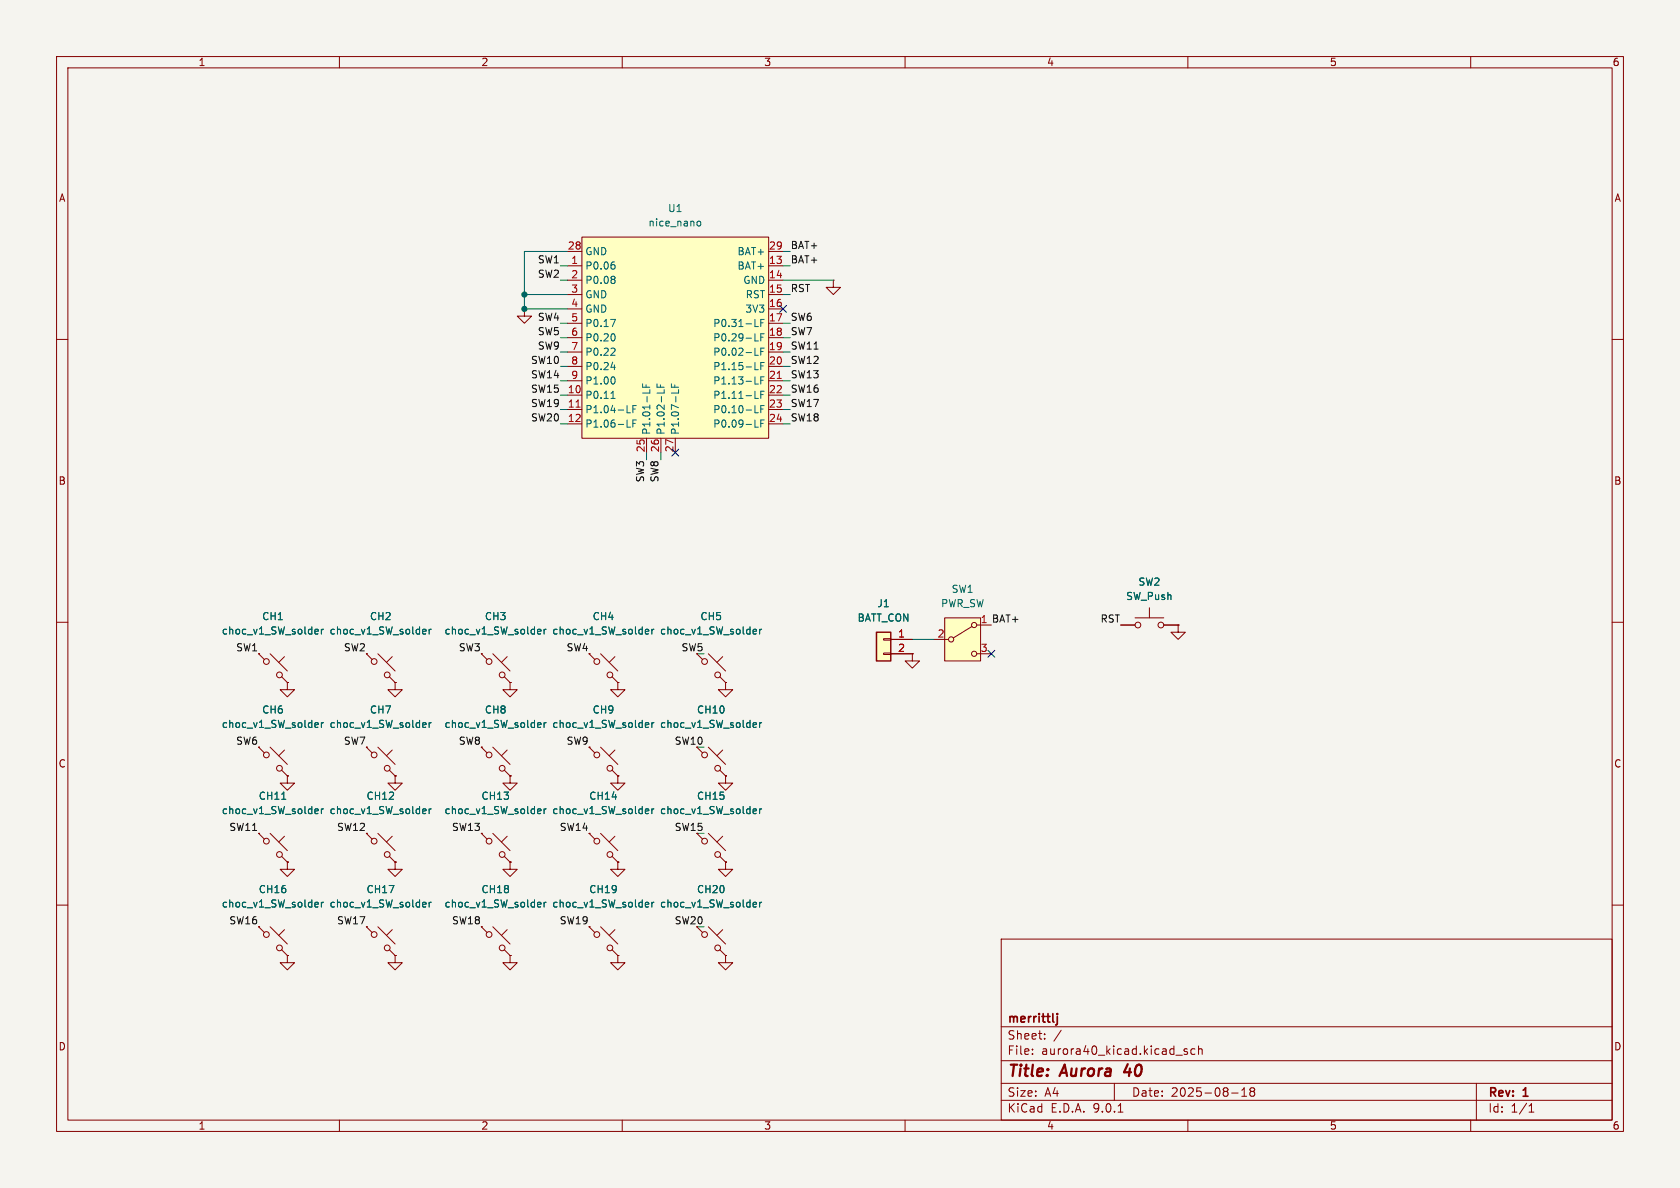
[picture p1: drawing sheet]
<svg xmlns="http://www.w3.org/2000/svg" width="297mm" height="210mm" viewBox="0 0 297 210" stroke-linecap="round" stroke-linejoin="round" font-family="sans-serif">
<path d="M0 0h297v210h-297z" fill="#f5f4ef" stroke="#f5f4ef" stroke-width=".18"/>
<g fill="none" stroke="#840000" stroke-width=".18">
<path d="M10 10h277v190h-277zM12 12h273v186h-273zM60 10v2M110 10v2M160 10v2M210 10v2M260 10v2M10 60h2M285 60h2M10 110h2M285 110h2M69.8 137.2v1.2h1.3l-1.3 1.3-1.2-1.3h1.2"/>
<path d="M69.8 137.2h.1M45.7 147.3l1 1M45.7 147.3h.1M47.8 147.3l3 3.1M49.8 151.4l1 1M50.3 147.8l-1 1M50.8 152.4h.1M109.2 152.4v1.3h1.3l-1.3 1.2-1.3-1.2h1.3M109.2 152.4h.1M10 160h2M45.7 163.8l1 1M47.8 163.8l3 3.1"/>
<path d="M49.8 167.9l1 1M50.3 164.3l-1 1.1M50.8 168.9v1.3h1.3l-1.3 1.3-1.3-1.3h1.3M50.8 168.9h.1M177 166h108v32h-108zM285 160h2M60 198v2M110 198v2M160 198v2M177 194.5h108M177 191.5h108M177 187.5h108"/>
<path d="M177 181.5h108M182.5 186.3v.1M182.5 185.5v.1M184.7 183.6v.1M184.7 182.8v.1M187.6 182.1l-1.3 2M197 191.5v3M197.7 196.6h.8M207.9 186.5h1.1M209.9 185.5l-.4-.1-.2 .2 .1 .2 .5 .2v.3h-.6M210 198v2M211.2 185.5l-.4-.1-.3 .3v.4l.2 .2h.5"/>
<path d="M211.9 185.5l.2-.1 .4 .1v.9M211.9 184.9v1.5M217.7 193.2h1.2M219.5 193.8h.9M219.5 192.7l.5-.4v1.5M221.2 192.9l-.2 .3v.5l.2 .1 .5-.1 .1-.2-.1-.4-.2-.2M221.2 192.9l-.2-.2 .2-.4 .5 .1 .1 .2-.3 .3M221.2 192.9h.3M260 198v2M261 191.5v6.5M270.3 196.6h.9M270.3 195.5l.4-.4v1.5"/>
<circle cx="47.1" cy="148.7" r=".51"/>
<circle cx="49.4" cy="151.1" r=".51"/>
<circle cx="47.1" cy="165.2" r=".51"/>
<circle cx="49.4" cy="167.6" r=".51"/>
</g>
<path d="M199.4 188.1l-.7 1.4h1.3" fill="none" stroke="#840000" stroke-width=".4"/>
<path d="M186.9 179.2v.1M186.9 179.7v1.3l-.3 .2" fill="none" stroke="#840000" stroke-width=".3"/>
<path d="M49.8 141.3h.7M55.8 143h.4l.1 .3-.6 .1M55.8 159.5l.4 .1 .1 .2-.6 .1M56.2 143.8h-.4M56.8 143v.8M56.8 159.5v.8M57.2 143l-.4 .2M57.2 159.5l-.4 .2M56.2 160.3h-.4" fill="none" stroke="#006464" stroke-width=".18"/>
<path d="M167 109.2h6.4v7.6h-6.4z" fill="#ffffc2"/>
<g fill="none" stroke="#840000" stroke-width=".18">
<path d="M64.8 115.6l1 1M66.8 115.6l3 3M68.8 119.6l1 1.1M69.3 116.1l-1 1M104.1 115.6l1.1 1M106.2 115.6l3 3M108.2 119.6l1 1.1M108.7 116.1l-1 1M123.2 115.6l1 1M125.2 115.6l3.1 3M127.3 119.6l1 1.1M127.8 116.1l-1.1 1"/>
<path d="M161.3 115.6v1.2h1.3l-1.3 1.3-1.3-1.3h1.3M161.3 115.6h.1M165.1 113h2.5M167 109.2h6.4v7.6h-6.4zM171.8 110.7l-3.3 2.1M172.7 110.5h2.6M172.7 115.6h2.6M198.1 110.5h2.6M200.7 109.2h5M203.2 107.4v1.8M205.7 110.5h2.6M208.3 110.5v1.3h1.2l-1.2 1.2-1.3-1.2h1.3"/>
<path d="M208.3 110.5h.1M64.8 132.1l1 1M66.8 132.1l3 3M68.8 136.1l1 1.1M69.3 132.6l-1 1M69.8 137.2h.1M69.8 120.7h.1M109.2 120.7h.1M109.2 120.7v1.2h1.3l-1.3 1.3-1.3-1.3h1.3M128.3 120.7h.1"/>
<circle cx="66.1" cy="116.9" r=".51"/>
<circle cx="68.5" cy="119.3" r=".51"/>
<circle cx="105.5" cy="116.9" r=".51"/>
<circle cx="107.8" cy="119.3" r=".51"/>
<circle cx="124.6" cy="116.9" r=".51"/>
<circle cx="126.9" cy="119.3" r=".51"/>
<circle cx="168.1" cy="113" r=".46"/>
<circle cx="172.2" cy="110.5" r=".46"/>
<circle cx="172.2" cy="115.6" r=".46"/>
<circle cx="201.2" cy="110.5" r=".51"/>
<circle cx="205.2" cy="110.5" r=".51"/>
<circle cx="66.1" cy="133.5" r=".51"/>
<circle cx="68.5" cy="135.8" r=".51"/>
</g>
<g fill="none" stroke="#006464" stroke-width=".18">
<path d="M74.9 111.2l.4 .1v.2l-.6 .2M75.3 112l-.4 .1M75.9 111.2v.9M76.2 111.2l-.3 .3M114.3 111.2l.3 .1 .1 .2-.6 .2M114.6 112l-.3 .1M115.2 111.2v.9M115.6 111.2l-.4 .3M133.3 111.2l.4 .1v.2l-.6 .2M133.7 112l-.4 .1M134.3 111.2v.9M134.7 111.2l-.4 .3"/>
<path d="M74.9 127.7l.4 .1v.3l-.6 .1M75.3 128.5l-.4 .1M75.9 127.7v.9M76.2 127.7l-.3 .3"/>
</g>
<path d="M154.9 111.8h2.6v5h-2.6z" fill="#ffffc2"/>
<path d="M154.9 111.8h2.6v5h-2.6z" fill="none" stroke="#840000" stroke-width=".25"/>
<g fill="none" stroke="#840000" stroke-width=".18">
<path d="M147.3 49.5v1.3h1.3l-1.3 1.3-1.3-1.3h1.3M147.3 49.5h.1M45.7 115.6l1 1M47.8 115.6l3 3M49.8 119.6l1 1.1M50.3 116.1l-1 1M85.1 115.6l1 1M87.1 115.6l3.1 3M89.2 119.6l1 1.1M89.7 116.1l-1.1 1M156.2 112.9h1.3v.3h-1.3zM156.2 115.4h1.3v.3h-1.3z"/>
<path d="M157.5 113h3.8M157.5 115.6h3.8M45.7 132.1l1 1M47.8 132.1l3 3M49.8 136.1l1 1.1M50.3 132.6l-1 1M50.8 137.2v1.2h1.3l-1.3 1.3-1.3-1.3h1.3M50.8 137.2h.1M50.8 120.7v1.2h1.3l-1.3 1.3-1.3-1.3h1.3M50.8 120.7h.1M90.2 120.7v1.2h1.2l-1.2 1.3-1.3-1.3h1.3M90.2 120.7h.1"/>
<path d="M90.2 137.2v1.2h1.2l-1.2 1.3-1.3-1.3h1.3M90.2 137.2h.1M104.1 132.1l1.1 1M106.2 132.1l3 3M108.2 136.1l1 1.1M108.7 132.6l-1 1M109.2 137.2v1.2h1.3l-1.3 1.3-1.3-1.3h1.3M109.2 137.2h.1M123.2 132.1l1 1M125.2 132.1l3.1 3M127.3 136.1l1 1.1M127.8 132.6l-1.1 1"/>
<path d="M128.3 137.2v1.2h1.2l-1.2 1.3-1.3-1.3h1.3M128.3 137.2h.1M128.3 120.7v1.2h1.2l-1.2 1.3-1.3-1.3h1.3M128.3 120.7h.1M50.8 152.4v1.3h1.3l-1.3 1.2-1.3-1.2h1.3M50.8 152.4h.1M64.8 147.3l1 1M66.8 147.3l3 3.1M68.8 151.4l1 1M69.3 147.8l-1 1M69.8 152.4h.1M85.1 147.3l1 1"/>
<path d="M87.1 147.3l3.1 3.1M89.2 151.4l1 1M89.7 147.8l-1.1 1M90.2 152.4v1.3h1.2l-1.2 1.2-1.3-1.2h1.3M90.2 152.4h.1M104.1 147.3l1.1 1M106.2 147.3l3 3.1M108.2 151.4l1 1M108.7 147.8l-1 1M109.2 152.4h.1M123.2 147.3l1 1M125.2 147.3l3.1 3.1"/>
<path d="M127.3 151.4l1 1M127.8 147.8l-1.1 1M128.3 152.4h.1M128.3 152.4v1.3h1.2l-1.2 1.2-1.3-1.2h1.3M64.8 163.8l1 1M66.8 163.8l3 3.1M68.8 167.9l1 1M69.3 164.3l-1 1.1M69.8 168.9h.1M69.8 168.9v1.3h1.3l-1.3 1.3-1.2-1.3h1.2M85.1 163.8l1 1M87.1 163.8l3.1 3.1"/>
<path d="M89.2 167.9l1 1M89.7 164.3l-1.1 1.1M90.2 168.9v1.3h1.2l-1.2 1.3-1.3-1.3h1.3M90.2 168.9h.1M104.1 163.8l1.1 1M106.2 163.8l3 3.1M108.2 167.9l1 1M108.7 164.3l-1 1.1M109.2 168.9v1.3h1.3l-1.3 1.3-1.3-1.3h1.3M109.2 168.9h.1M123.2 163.8l1 1M125.2 163.8l3.1 3.1"/>
<path d="M127.3 167.9l1 1M127.8 164.3l-1.1 1.1M128.3 168.9v1.3h1.2l-1.2 1.3-1.3-1.3h1.3M128.3 168.9h.1"/>
<circle cx="47.1" cy="116.9" r=".51"/>
<circle cx="49.4" cy="119.3" r=".51"/>
<circle cx="86.5" cy="116.9" r=".51"/>
<circle cx="88.8" cy="119.3" r=".51"/>
<circle cx="47.1" cy="133.5" r=".51"/>
<circle cx="49.4" cy="135.8" r=".51"/>
<circle cx="105.5" cy="133.5" r=".51"/>
<circle cx="107.8" cy="135.8" r=".51"/>
<circle cx="124.6" cy="133.5" r=".51"/>
<circle cx="126.9" cy="135.8" r=".51"/>
<circle cx="66.1" cy="148.7" r=".51"/>
<circle cx="68.5" cy="151.1" r=".51"/>
<circle cx="86.5" cy="148.7" r=".51"/>
<circle cx="88.8" cy="151.1" r=".51"/>
<circle cx="105.5" cy="148.7" r=".51"/>
<circle cx="107.8" cy="151.1" r=".51"/>
<circle cx="124.6" cy="148.7" r=".51"/>
<circle cx="126.9" cy="151.1" r=".51"/>
<circle cx="66.1" cy="165.2" r=".51"/>
<circle cx="68.5" cy="167.6" r=".51"/>
<circle cx="86.5" cy="165.2" r=".51"/>
<circle cx="88.8" cy="167.6" r=".51"/>
<circle cx="105.5" cy="165.2" r=".51"/>
<circle cx="107.8" cy="167.6" r=".51"/>
<circle cx="124.6" cy="165.2" r=".51"/>
<circle cx="126.9" cy="167.6" r=".51"/>
</g>
<g fill="none" stroke="#006464" stroke-width=".18">
<path d="M55.8 111.2l.4 .1 .1 .2-.6 .2M56.2 112l-.4 .1M56.8 111.2v.9M57.2 111.2l-.4 .3M95.2 111.2l.4 .1v.2l-.6 .2M95.6 112l-.4 .1M96.2 111.2v.9M96.6 111.2l-.4 .3M55.8 127.7l.4 .1 .1 .3-.6 .1M56.2 128.5l-.4 .1M56.8 127.7v.9M57.2 127.7l-.4 .3"/>
<path d="M114.3 127.7l.3 .1 .1 .3-.6 .1M114.6 128.5l-.3 .1M115.2 127.7v.9M115.6 127.7l-.4 .3M133.3 127.7l.4 .1v.3l-.6 .1M133.7 128.5l-.4 .1M134.3 127.7v.9M134.7 127.7l-.4 .3M74.9 143h.4v.3l-.6 .1M74.9 159.5l.4 .1v.2l-.6 .1M75.3 143.8h-.4M75.9 143v.8"/>
<path d="M75.9 159.5v.8M76.2 143l-.3 .2M76.2 159.5l-.3 .2M95.2 143h.4v.3l-.6 .1M95.2 159.5l.4 .1v.2l-.6 .1M95.6 143.8h-.4M96.2 143v.8M96.2 159.5v.8M96.6 143l-.4 .2M96.6 159.5l-.4 .2M114.3 143h.3l.1 .3-.6 .1M114.3 159.5l.3 .1 .1 .2-.6 .1"/>
<path d="M114.6 143.8h-.3M115.2 143v.8M115.2 159.5v.8M115.6 143l-.4 .2M115.6 159.5l-.4 .2M133.3 143h.4v.3l-.6 .1M133.3 159.5l.4 .1v.2l-.6 .1M133.7 143.8h-.4M134.3 143v.8M134.3 159.5v.8M134.7 143l-.4 .2M134.7 159.5l-.4 .2"/>
<path d="M75.3 160.3h-.4M95.6 160.3h-.4M114.6 160.3h-.3M133.7 160.3h-.4"/>
</g>
<path d="M102.9 41.9h33v35.6h-33z" fill="#ffffc2"/>
<g fill="none" stroke="#840000" stroke-width=".18">
<path d="M92.7 54.6v1.3h1.3l-1.3 1.3-1.3-1.3h1.3M92.7 54.6h.1M100.3 47h2.6M100.3 49.5h2.6M100.3 52.1h2.6M100.3 54.6h2.6M100.3 57.2h2.6M100.3 59.7h2.6M100.3 44.5h2.6M102.9 41.9h33v35.6h-33zM135.9 47h2.5M135.9 49.5h2.5"/>
<path d="M135.9 52.1h2.5M135.9 54.6h2.5M135.9 57.2h2.5M135.9 59.7h2.5M135.9 44.5h2.5M100.3 62.2h2.6M100.3 64.8h2.6M100.3 67.3h2.6M100.3 69.9h2.6M100.3 72.4h2.6M100.3 74.9h2.6M114.3 77.5v2.5"/>
<path d="M116.8 77.5v2.5M119.4 77.5v2.5M135.9 62.2h2.5M135.9 64.8h2.5M135.9 67.3h2.5M135.9 69.9h2.5M135.9 72.4h2.5M135.9 74.9h2.5M157.5 113h3.8M157.5 115.6h3.8M161.3 115.6h.1M198.1 110.5h2.6"/>
<path d="M205.7 110.5h2.6M208.3 110.5h.1M50.8 120.7h.1M50.8 137.2h.1M69.8 120.7v1.2h1.3l-1.3 1.3-1.2-1.3h1.2M69.8 120.7h.1M69.8 137.2h.1M85.1 132.1l1 1M87.1 132.1l3.1 3M89.2 136.1l1 1.1M89.7 132.6l-1.1 1M90.2 137.2h.1"/>
<path d="M90.2 120.7h.1M109.2 120.7h.1M109.2 137.2h.1M128.3 120.7h.1M128.3 137.2h.1M45.7 147.3h.1M50.8 152.4h.1M69.8 152.4v1.3h1.3l-1.3 1.2-1.2-1.2h1.2M69.8 152.4h.1M90.2 152.4h.1M109.2 152.4h.1M128.3 152.4h.1"/>
<path d="M50.8 168.9h.1M69.8 168.9h.1M90.2 168.9h.1M109.2 168.9h.1M128.3 168.9h.1"/>
<circle cx="86.5" cy="133.5" r=".51"/>
<circle cx="88.8" cy="135.8" r=".51"/>
</g>
<g fill="none" stroke="#006464" stroke-width=".18">
<path d="M123.2 39.3l.3-.2 .3 .1 .1 .1-.1 .6h-.3l-.3-.2M108 56.5h.8l-.5 1.2M108.4 46.3h.2M108.4 59a.79 .79 0 0 1 0 1.3M108.5 46.8l.2 .2v.3l-.2 .3M108.5 48.8l.2 .3-.2 .3 .2 .2v.3l-.2 .2M133.5 57.7h.6M134.5 57.1h.4M134.5 59.6h.4M135.1 56.5h-.6v1.2M135.1 59h-.6v1.3M108 64.9h.8"/>
<path d="M108 70.4h.7M108.3 69.3l.1-.1v1.2M108.4 66.6a.79 .79 0 0 1 0 1.3M108.5 61.5l.2 .3v.3l-.7 .7h.7M108.6 64.5v.8M110.9 73h.6M110.9 75.5h.6M111.9 72.3h.4M111.9 74.8h.4M112.5 71.7h-.6v1.3M112.5 74.2h-.6v1.3M113.6 67.9v.6h1.3"/>
<path d="M114.2 68v.5M114.9 68.9v.6M116.1 67.9v.6h1.3M116.8 68v.5M117.4 68.9v.6M118.7 67.9v.6h1.3M119.3 68v.5M120 68.9v.6M133.5 62.8h.6M133.5 70.4h.6M133.5 73h.6M133.5 75.5h.6"/>
<path d="M133.5 60.3h.6M133.5 65.3h.6M133.5 67.9h.6M134.5 72.3h.4M134.5 74.8h.4M134.5 62.1h.4M134.5 64.7h.4M134.5 67.2h.4M134.5 69.8h.4M135.1 71.7h-.6v1.3M135.1 74.2h-.6v1.3M135.1 61.5h-.6v1.3"/>
<path d="M135.1 64.1h-.6v1.2M135.1 66.6h-.6v1.3M135.1 69.2h-.6v1.2M55.8 111.2l.4 .1 .1 .2-.6 .2M56.2 112l-.4 .1M56.8 111.2v.9M57.2 111.2l-.4 .3M74.9 111.2l.4 .1v.2l-.6 .2M75.3 112l-.4 .1M75.9 111.2v.9M76.2 111.2l-.3 .3M95.2 111.2l.4 .1v.2l-.6 .2"/>
<path d="M95.6 112l-.4 .1M96.2 111.2v.9M96.6 111.2l-.4 .3M114.3 111.2l.3 .1 .1 .2-.6 .2M114.6 112l-.3 .1M115.2 111.2v.9M115.6 111.2l-.4 .3M133.3 111.2l.4 .1v.2l-.6 .2M133.7 112l-.4 .1M134.3 111.2v.9M134.7 111.2l-.4 .3M55.8 127.7l.4 .1 .1 .3-.6 .1"/>
<path d="M56.2 128.5l-.4 .1M56.8 127.7v.9M57.2 127.7l-.4 .3M74.9 127.7l.4 .1v.3l-.6 .1M75.3 128.5l-.4 .1M75.9 127.7v.9M76.2 127.7l-.3 .3M95.2 127.7l.4 .1v.3l-.6 .1M95.6 128.5l-.4 .1M96.2 127.7v.9M96.6 127.7l-.4 .3M114.3 127.7l.3 .1 .1 .3-.6 .1"/>
<path d="M114.6 128.5l-.3 .1M115.2 127.7v.9M115.6 127.7l-.4 .3M133.3 127.7l.4 .1v.3l-.6 .1M133.7 128.5l-.4 .1M134.3 127.7v.9M134.7 127.7l-.4 .3M49.8 141.3h.7M55.8 143h.4l.1 .3-.6 .1M55.8 159.5l.4 .1 .1 .2-.6 .1M56.2 143.8h-.4M56.8 143v.8"/>
<path d="M56.8 159.5v.8M57.2 143l-.4 .2M57.2 159.5l-.4 .2M74.9 143h.4v.3l-.6 .1M74.9 159.5l.4 .1v.2l-.6 .1M75.3 143.8h-.4M75.9 143v.8M75.9 159.5v.8M76.2 143l-.3 .2M76.2 159.5l-.3 .2M95.2 143h.4v.3l-.6 .1M95.2 159.5l.4 .1v.2l-.6 .1"/>
<path d="M95.6 143.8h-.4M96.2 143v.8M96.2 159.5v.8M96.6 143l-.4 .2M96.6 159.5l-.4 .2M114.3 143h.3l.1 .3-.6 .1M114.3 159.5l.3 .1 .1 .2-.6 .1M114.6 143.8h-.3M115.2 143v.8M115.2 159.5v.8M115.6 143l-.4 .2M115.6 159.5l-.4 .2"/>
<path d="M133.3 143h.4v.3l-.6 .1M133.3 159.5l.4 .1v.2l-.6 .1M133.7 143.8h-.4M134.3 143v.8M134.3 159.5v.8M134.7 143l-.4 .2M134.7 159.5l-.4 .2M56.2 160.3h-.4M75.3 160.3h-.4M95.6 160.3h-.4M114.6 160.3h-.3M133.7 160.3h-.4"/>
</g>
<path d="M101.8 72h.8M137.4 66.9h.7" fill="none" stroke="#a90000" stroke-width=".18"/>
<g fill="none" stroke="#009600" stroke-width=".18">
<path d="M92.7 52.1h7.6M99.1 59.7h1.2M99.1 49.5h1.2M99.1 47h1.2M99.1 57.2h1.2M100.3 44.5h-7.6v10.1h7.6M138.4 59.7h1.3M138.4 49.5h8.9M138.4 52.1h1.3M138.4 47h1.3M138.4 44.5h1.3M138.4 57.2h1.3"/>
<path d="M99.1 64.8h1.2M99.1 69.9h1.2M99.1 72.4h1.2M99.1 74.9h1.2M99.1 62.2h1.2M99.1 67.3h1.2M138.4 64.8h1.3M138.4 69.9h1.3M138.4 72.4h1.3M138.4 74.9h1.3M138.4 62.2h1.3M138.4 67.3h1.3"/>
<path d="M114.3 80v1.3M116.8 80v1.3M161.3 113h3.8"/>
</g>
<path d="M137.8 54l1.2 1.2M139 54l-1.2 1.2M118.8 79.4l1.2 1.2M120 79.4l-1.2 1.2M174.7 115l1.2 1.2M175.9 115l-1.2 1.2" fill="none" stroke="#000084" stroke-width=".18"/>
<g fill="#009600" stroke="#009600" stroke-width=".18">
<circle cx="92.7" cy="52.1" r=".46"/>
<circle cx="92.7" cy="54.6" r=".46"/>
</g>
<g font-size="2.8" fill="#840000">
<text x="178" y="190.9">Title:</text>
<text x="187.7" y="190.9">Aurora</text>
<text x="199.6" y="190.9">40</text>
</g>
<g font-size="2.1" fill="#840000">
<text x="178" y="184">Sheet:</text>
<text x="178" y="181.2">merrittlj</text>
<text x="178" y="186.7">File:</text>
<text x="184.1" y="186.7">aurora40_kicad.kicad_sch</text>
<text x="178" y="196.9">KiCad</text>
<text x="178" y="194.1">Size:</text>
<text x="184.7" y="194.1">A4</text>
<text x="185.7" y="196.9">E.D.A.</text>
<text x="193.3" y="196.9">9.0.1</text>
<text x="200" y="194.1">Date:</text>
<text x="207" y="194.1">2025-08-18</text>
<text x="263" y="194.3">Rev:</text>
<text x="263" y="196.9">Id:</text>
<text x="267.1" y="196.9">1/1</text>
<text x="269.4" y="194.3">1</text>
</g>
<g font-size="1.8" fill="#840000">
<text x="35" y="11.9">1</text>
<text x="85" y="11.9">2</text>
<text x="135" y="11.9">3</text>
<text x="185" y="11.9">4</text>
<text x="235" y="11.9">5</text>
<text x="285" y="11.9">6</text>
<text x="10.3" y="35.9">A</text>
<text x="285.3" y="35.9">A</text>
<text x="10.3" y="85.9">B</text>
<text x="285.3" y="85.9">B</text>
<text x="41.6" y="115.2">SW1</text>
<text x="60.7" y="115.2">SW2</text>
<text x="81" y="115.2">SW3</text>
<text x="100.1" y="115.2">SW4</text>
<text x="120.4" y="115.2">SW5</text>
<text x="41.6" y="131.7">SW6</text>
<text x="60.7" y="131.7">SW7</text>
<text x="81" y="131.7">SW8</text>
<text x="100.1" y="131.7">SW9</text>
<text x="119.2" y="131.7">SW10</text>
<text x="10.3" y="135.9">C</text>
<text x="285.3" y="135.9">C</text>
<text x="59.5" y="147">SW12</text>
<text x="79.8" y="147">SW13</text>
<text x="98.9" y="147">SW14</text>
<text x="119.2" y="147">SW15</text>
<text x="40.4" y="163.5">SW16</text>
<text x="59.5" y="163.5">SW17</text>
<text x="79.8" y="163.5">SW18</text>
<text x="98.9" y="163.5">SW19</text>
<text x="119.2" y="163.5">SW20</text>
<text x="10.3" y="185.9">D</text>
<text x="285.3" y="185.9">D</text>
<text x="35" y="199.9">1</text>
<text x="85" y="199.9">2</text>
<text x="135" y="199.9">3</text>
<text x="185" y="199.9">4</text>
<text x="235" y="199.9">5</text>
<text x="285" y="199.9">6</text>
</g>
<g font-size="1.8" fill="#006464">
<text x="114.5" y="40.2">nice_nano</text>
<text x="118" y="37.7">U1</text>
<text x="103.4" y="47.9">P0.06</text>
<text x="103.4" y="45.3">GND</text>
<text x="130.3" y="45.3">BAT+</text>
<text x="130.3" y="47.9">BAT+</text>
<text x="103.4" y="50.4">P0.08</text>
<text x="103.4" y="52.9">GND</text>
<text x="131.3" y="50.4">GND</text>
<text x="131.7" y="52.9">RST</text>
<text x="103.4" y="55.5">GND</text>
<text x="103.4" y="58">P0.17</text>
<text x="126" y="58">P0.31-LF</text>
<text x="131.7" y="55.5">3V3</text>
<text x="103.4" y="60.6">P0.20</text>
<text x="103.4" y="63.1">P0.22</text>
<text x="103.4" y="65.6">P0.24</text>
<text x="126" y="60.6">P0.29-LF</text>
<text x="126" y="63.1">P0.02-LF</text>
<text x="126" y="65.6">P1.15-LF</text>
<text x="103.4" y="68.2">P1.00</text>
<text x="103.4" y="70.7">P0.11</text>
<text x="126" y="68.2">P1.13-LF</text>
<text x="126" y="70.7">P1.11-LF</text>
<text x="103.4" y="73.3">P1.04-LF</text>
<text x="103.4" y="75.8">P1.06-LF</text>
<text x="115.2" y="77" transform="rotate(-90 115.2 77)">P1.01-LF</text>
<text x="117.7" y="77" transform="rotate(-90 117.7 77)">P1.02-LF</text>
<text x="120.2" y="77" transform="rotate(-90 120.2 77)">P1.07-LF</text>
<text x="126" y="75.8">P0.09-LF</text>
<text x="126" y="73.3">P0.10-LF</text>
<text x="155" y="107.5">J1</text>
<text x="166.3" y="107.5">PWR_SW</text>
<text x="168.1" y="105">SW1</text>
<text x="199" y="106.3">SW_Push</text>
<text x="201.2" y="103.7">SW2</text>
<text x="39.1" y="112.4">choc_v1_SW_solder</text>
<text x="46.3" y="109.8">CH1</text>
<text x="58.2" y="112.4">choc_v1_SW_solder</text>
<text x="65.3" y="109.8">CH2</text>
<text x="78.5" y="112.4">choc_v1_SW_solder</text>
<text x="85.6" y="109.8">CH3</text>
<text x="97.5" y="112.4">choc_v1_SW_solder</text>
<text x="104.7" y="109.8">CH4</text>
<text x="116.6" y="112.4">choc_v1_SW_solder</text>
<text x="123.7" y="109.8">CH5</text>
<text x="151.5" y="110.1">BATT_CON</text>
<text x="39.1" y="128.9">choc_v1_SW_solder</text>
<text x="46.3" y="126.3">CH6</text>
<text x="58.2" y="128.9">choc_v1_SW_solder</text>
<text x="65.3" y="126.3">CH7</text>
<text x="78.5" y="128.9">choc_v1_SW_solder</text>
<text x="85.6" y="126.3">CH8</text>
<text x="97.5" y="128.9">choc_v1_SW_solder</text>
<text x="104.7" y="126.3">CH9</text>
<text x="116.6" y="128.9">choc_v1_SW_solder</text>
<text x="123.1" y="126.3">CH10</text>
<text x="45.6" y="141.6">CH11</text>
<text x="64.7" y="141.6">CH12</text>
<text x="85" y="141.6">CH13</text>
<text x="104.1" y="141.6">CH14</text>
<text x="123.1" y="141.6">CH15</text>
<text x="39.1" y="144.1">choc_v1_SW_solder</text>
<text x="58.2" y="144.1">choc_v1_SW_solder</text>
<text x="78.5" y="144.1">choc_v1_SW_solder</text>
<text x="97.5" y="144.1">choc_v1_SW_solder</text>
<text x="116.6" y="144.1">choc_v1_SW_solder</text>
<text x="39.1" y="160.6">choc_v1_SW_solder</text>
<text x="45.6" y="158.1">CH16</text>
<text x="58.2" y="160.6">choc_v1_SW_solder</text>
<text x="64.7" y="158.1">CH17</text>
<text x="78.5" y="160.6">choc_v1_SW_solder</text>
<text x="85" y="158.1">CH18</text>
<text x="97.5" y="160.6">choc_v1_SW_solder</text>
<text x="104.1" y="158.1">CH19</text>
<text x="116.6" y="160.6">choc_v1_SW_solder</text>
<text x="123.1" y="158.1">CH20</text>
</g>
<g font-size="1.8" fill="#0f0f0f">
<text x="95" y="46.6">SW1</text>
<text x="139.7" y="46.6">BAT+</text>
<text x="139.7" y="44.1">BAT+</text>
<text x="95" y="49.2">SW2</text>
<text x="139.7" y="51.7">RST</text>
<text x="95" y="56.8">SW4</text>
<text x="95" y="59.3">SW5</text>
<text x="139.7" y="56.8">SW6</text>
<text x="139.7" y="59.3">SW7</text>
<text x="93.8" y="64.4">SW10</text>
<text x="95" y="61.9">SW9</text>
<text x="139.7" y="61.9">SW11</text>
<text x="139.7" y="64.4">SW12</text>
<text x="93.8" y="69.5">SW15</text>
<text x="93.8" y="67">SW14</text>
<text x="139.7" y="67">SW13</text>
<text x="139.7" y="69.5">SW16</text>
<text x="93.8" y="72">SW19</text>
<text x="93.8" y="74.6">SW20</text>
<text x="139.7" y="72">SW17</text>
<text x="139.7" y="74.6">SW18</text>
<text x="114" y="85.4" transform="rotate(-90 114 85.4)">SW3</text>
<text x="116.5" y="85.4" transform="rotate(-90 116.5 85.4)">SW8</text>
<text x="173.3" y="110.2">1 BAT+</text>
<text x="194.5" y="110.1">RST</text>
<text x="40.4" y="147">SW11</text>
</g>
<g font-size="1.8" fill="#a90000">
<text x="100.3" y="44.2">28</text>
<text x="100.9" y="46.7">1</text>
<text x="135.8" y="44.2">29</text>
<text x="135.8" y="46.7">13</text>
<text x="100.9" y="49.3">2</text>
<text x="100.9" y="51.8">3</text>
<text x="135.8" y="49.3">14</text>
<text x="135.8" y="51.8">15</text>
<text x="100.9" y="54.4">4</text>
<text x="100.9" y="56.9">5</text>
<text x="100.9" y="59.4">6</text>
<text x="135.8" y="56.9">17</text>
<text x="135.8" y="59.4">18</text>
<text x="135.8" y="54.4">16</text>
<text x="100.9" y="62">7</text>
<text x="100.9" y="64.5">8</text>
<text x="135.8" y="62">19</text>
<text x="135.8" y="64.5">20</text>
<text x="100.3" y="69.6">10</text>
<text x="100.9" y="67.1">9</text>
<text x="135.8" y="67.1">21</text>
<text x="135.8" y="69.6">22</text>
<text x="100.3" y="72.1">11</text>
<text x="100.3" y="74.7">12</text>
<text x="135.8" y="74.7">24</text>
<text x="135.8" y="72.1">23</text>
<text x="114" y="80.1" transform="rotate(-90 114 80.1)">25</text>
<text x="116.6" y="80.1" transform="rotate(-90 116.6 80.1)">26</text>
<text x="119.1" y="80.1" transform="rotate(-90 119.1 80.1)">27</text>
<text x="158.7" y="112.8">1</text>
<text x="165.7" y="112.8">2</text>
<text x="158.7" y="115.3">2</text>
<text x="173.3" y="115.3">3</text>
</g>
</svg>
